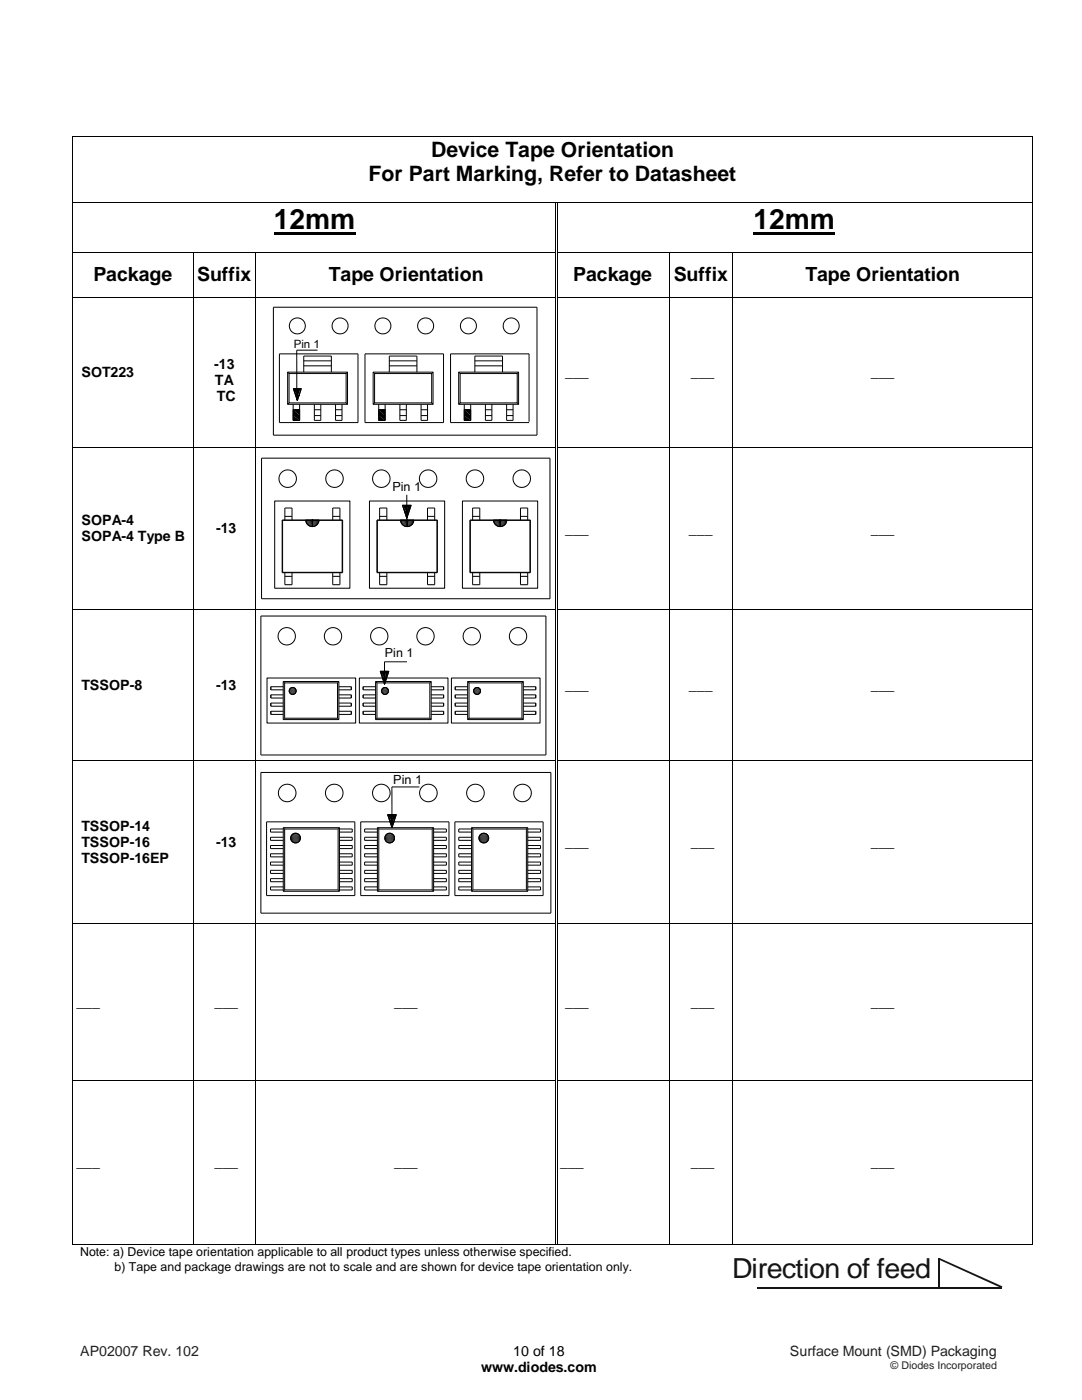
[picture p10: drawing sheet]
<svg xmlns="http://www.w3.org/2000/svg" width="216mm" height="279mm" viewBox="0 0 216 279" stroke-linecap="round" stroke-linejoin="round" font-family="sans-serif">
<g fill="#000">
<path d="M58.4 77.5l.8 1.3h-.3zM58.4 77.5h.8v1.3zM58.9 78.8l.3 .7h-.1zM58.9 78.8h.3v.7zM59.1 79.5h.1v.3zM59.2 77.5l.4 1.3h-.4zM59.2 77.5h.8l-.4 1.3zM59.2 79.5h.1l-.1 .3zM59.2 78.8l.1 .7h-.1zM59.2 78.8h.4l-.3 .7zM58.5 81.8l1.3 1.1h-1.3zM58.5 81.8h1.3v1.1z"/>
<path d="M58.5 82.9l1.3 1h-1.3zM58.5 82.9h1.3v1zM75.6 81.8l1.2 1.1h-1.2zM75.6 81.8h1.2v1.1zM75.6 82.9l1.2 1h-1.2zM75.6 82.9h1.2v1zM92.6 81.8l1.3 1.1h-1.3zM92.6 81.8h1.3v1.1zM92.6 82.9l1.3 1h-1.3zM92.6 82.9h1.3v1zM61 103.8l1.3 .2h-1.3zM61 103.8h1.3v.2z"/>
<path d="M61 104l1.3 .2h-1.2zM61 104h1.3v.2zM61.1 104.2l1.2 .2h-1.1zM61.1 104.2h1.2v.2zM61.2 104.4l1.1 .2h-1zM61.2 104.4h1.1v.2zM61.3 104.6l1 .2h-.8zM61.3 104.6h1v.2zM61.5 104.8l.8 .1zM61.5 104.8h.8v.1zM61.7 104.9l.6 .1zM61.9 105l.4 .1z"/>
<path d="M62.1 105.1h.2zM62.3 103.8l1.3 .2h-1.3zM62.3 103.8h1.3v.2zM62.3 104l1.3 .2h-1.3zM62.3 104h1.3v.2zM62.3 104.2l1.2 .2h-1.2zM62.3 104.2h1.3l-.1 .2zM62.3 104.4l1 .2h-1zM62.3 104.4h1.2l-.2 .2zM62.3 104.6l.9 .2h-.9zM62.3 104.6h1l-.1 .2zM62.3 104.8l.7 .1h-.7z"/>
<path d="M62.3 104.8h.9l-.2 .1zM62.3 104.9l.5 .1zM62.3 104.9h.7l-.2 .1zM62.3 105.1h.3zM62.3 105l.3 .1zM62.3 105h.5zM79.9 103.8l1.3 .2h-1.3zM79.9 103.8h1.3v.2zM79.9 104l1.3 .2h-1.2zM79.9 104h1.3v.2zM80 104.2l1.2 .2h-1.1zM80 104.2h1.2v.2z"/>
<path d="M80.1 104.4l1.1 .2h-1zM80.1 104.4h1.1v.2zM80.2 104.6l1 .2h-.8zM80.2 104.6h1v.2zM80.3 100.8l.9 1.5h-.4zM80.3 100.8h.9v1.5zM80.4 104.8l.8 .1zM80.4 104.8h.8v.1zM80.6 104.9l.6 .1zM80.8 105l.4 .1zM80.8 102.3l.4 .7h-.2zM80.8 102.3h.4v.7z"/>
<path d="M81 105.1h.2zM81 103h.2v.4zM81.2 100.8l.3 1.5h-.3zM81.2 100.8h.8l-.5 1.5zM81.2 103h.1l-.1 .4zM81.2 102.3l.1 .7h-.1zM81.2 102.3h.3l-.2 .7zM81.2 103.8l1.3 .2h-1.3zM81.2 103.8h1.4l-.1 .2zM81.2 104l1.3 .2h-1.3zM81.2 104h1.3v.2zM81.2 104.2l1.2 .2h-1.2z"/>
<path d="M81.2 104.2h1.3l-.1 .2zM81.2 104.4l1 .2h-1zM81.2 104.4h1.2l-.2 .2zM81.2 104.6l.9 .2h-.9zM81.2 104.6h1l-.1 .2zM81.2 104.8l.7 .1h-.7zM81.2 104.8h.9l-.2 .1zM81.2 104.9l.5 .1zM81.2 104.9h.7l-.2 .1zM81.2 105.1h.3zM81.2 105l.3 .1zM81.2 105h.5z"/>
<path d="M98.5 103.8l1.3 .2h-1.3zM98.5 103.8h1.3v.2zM98.5 104l1.3 .2h-1.2zM98.5 104h1.3v.2zM98.6 104.2l1.2 .2h-1.1zM98.6 104.2h1.2v.2zM98.7 104.4l1.1 .2h-1zM98.7 104.4h1.1v.2zM98.8 104.6l1 .2h-.8zM98.8 104.6h1v.2zM99 104.8l.8 .1zM99 104.8h.8v.1z"/>
<path d="M99.1 104.9l.7 .1zM99.3 105l.5 .1zM99.6 105.1h.2zM99.8 103.8l1.3 .2h-1.3zM99.8 103.8h1.3v.2zM99.8 104l1.2 .2h-1.2zM99.8 104h1.3l-.1 .2zM99.8 104.2l1.1 .2h-1.1zM99.8 104.2h1.2l-.1 .2zM99.8 104.4l1 .2h-1zM99.8 104.4h1.1l-.1 .2zM99.8 104.6l.8 .2h-.8z"/>
<path d="M99.8 104.6h1l-.2 .2zM99.8 104.8l.7 .1h-.7zM99.8 104.8h.8l-.1 .1zM99.8 104.9l.4 .1zM99.8 104.9h.7l-.3 .1zM99.8 105.1h.2zM99.8 105l.2 .1zM99.8 105h.4zM57.7 137.9l1.4 .1h-1.4zM57.7 137.9h1.4v.1zM57.7 137.8l1.4 .1h-1.4zM57.7 137.8h1.4v.1z"/>
<path d="M57.7 138l1.3 .1h-1.2zM57.7 138h1.4l-.1 .1zM57.8 137.6l1.3 .2h-1.4zM57.8 137.6h1.2l.1 .2zM57.8 138.1l1.2 .2h-1.2zM57.8 138.1h1.2v.2zM57.8 137.5l1.2 .1h-1.2zM57.8 137.5h1.2v.1zM57.8 138.3l1.1 .1zM57.8 138.3h1.2zM57.9 137.4l1.1 .1h-1.2zM57.9 137.4l1.1 .1z"/>
<path d="M57.9 138.4h.9zM57.9 138.4h1zM57.9 137.4h1zM58 137.3l.9 .1zM58 138.4l.7 .1zM58 138.4h.8zM58 137.3h.8zM58.1 137.3h.7zM58.1 138.5l.5 .1zM58.1 138.5h.6zM58.1 137.3h.6zM58.2 137.2l.5 .1z"/>
<path d="M58.2 138.6h.3zM58.2 138.6h.4zM58.2 137.2h.4zM58.3 137.2h.3zM75.9 134l.8 1.4h-.3zM75.9 134h.8v1.4zM76.1 137.9l1.4 .1h-1.4zM76.1 137.9h1.4v.1zM76.1 137.8l1.4 .1h-1.4zM76.1 137.8h1.4v.1zM76.1 138l1.4 .1h-1.3zM76.1 138h1.4v.1z"/>
<path d="M76.2 137.6l1.3 .2h-1.4zM76.2 137.6h1.3v.2zM76.2 138.1l1.2 .2h-1.2zM76.2 138.1h1.3l-.1 .2zM76.2 137.5l1.3 .1h-1.3zM76.2 137.5h1.2l.1 .1zM76.2 138.3l1.1 .1zM76.2 138.3h1.2zM76.3 137.4l1.1 .1h-1.2zM76.3 137.4l1.1 .1zM76.3 138.4h.9zM76.3 138.4h1z"/>
<path d="M76.4 135.4l.3 .8h-.1zM76.4 135.4h.3v.8zM76.3 137.4h1zM76.4 137.3l.9 .1zM76.4 138.4l.7 .1zM76.4 138.4h.8zM76.4 137.3h.8zM76.5 137.3h.7zM76.5 138.5l.5 .1zM76.5 138.5h.6zM76.6 136.2h.1v.3zM76.5 137.3h.6z"/>
<path d="M76.6 137.2l.5 .1zM76.6 138.6h.3zM76.6 138.6h.4zM76.7 134l.4 1.4h-.4zM76.7 134h.9l-.5 1.4zM76.7 136.2h.2l-.2 .3zM76.7 135.4l.2 .8h-.2zM76.7 135.4h.4l-.2 .8zM76.6 137.2h.4zM76.8 137.2h.2zM94.5 137.9l1.4 .1h-1.4zM94.5 137.9h1.4v.1z"/>
<path d="M94.5 137.8l1.4 .1h-1.4zM94.5 137.8h1.4v.1zM94.5 138l1.3 .1h-1.2zM94.5 138h1.4l-.1 .1zM94.6 137.6l1.3 .2h-1.4zM94.6 137.6h1.2l.1 .2zM94.6 138.1l1.2 .2h-1.2zM94.6 138.1h1.2v.2zM94.6 137.5l1.2 .1h-1.2zM94.6 137.5h1.2v.1zM94.6 138.3l1.1 .1zM94.6 138.3h1.2z"/>
<path d="M94.7 137.4l1.1 .1h-1.2zM94.7 137.4l1.1 .1zM94.7 138.4h.9zM94.7 138.4h1zM94.7 137.4h1zM94.8 137.3l.9 .1zM94.8 138.4l.7 .1zM94.8 138.4h.8zM94.8 137.3h.8zM94.9 137.3h.7zM94.9 138.5l.5 .1zM94.9 138.5h.6z"/>
<path d="M94.9 137.3h.6zM95 137.2l.5 .1zM95 138.6h.3zM95 138.6h.4zM95 137.2h.4zM95.1 137.2h.3zM58 167.3l1.9 .1h-1.9zM58 167.3h1.9v.1zM58 167.1l1.9 .2h-1.9zM58 167.1h1.9v.2zM58 167.4l1.9 .2h-1.8zM58 167.4h1.9v.2z"/>
<path d="M58.1 166.9l1.8 .2h-1.9zM58.1 166.9h1.8v.2zM58.1 167.6l1.7 .2h-1.7zM58.1 167.6h1.8l-.1 .2zM58.1 166.7l1.8 .2h-1.8zM58.1 166.7h1.7l.1 .2zM58.1 167.8l1.6 .1h-1.4zM58.1 167.8h1.7l-.1 .1zM58.3 166.6l1.5 .1h-1.7zM58.3 166.6h1.4l.1 .1zM58.3 167.9l1.3 .1h-1.2zM58.3 167.9h1.4l-.1 .1z"/>
<path d="M58.3 166.6l.1-.1 1.3 .1zM58.4 166.5h1.2l.1 .1zM58.4 168l1 .1zM58.4 168h1.2l-.2 .1zM58.4 166.5h1.2zM58.5 166.4l1.1 .1zM58.5 168.1l.7 .1zM58.5 168.1h.9zM58.5 166.4h.9zM58.7 166.3l.7 .1zM58.7 168.2h.4zM58.7 168.2h.5z"/>
<path d="M58.7 166.3h.5zM58.9 166.3h.3zM76.8 167.3l1.9 .1h-1.9zM76.8 167.3h1.9v.1zM76.8 167.1l1.9 .2h-1.9zM76.8 167.1h1.9v.2zM76.8 167.4l1.9 .2h-1.9zM76.8 167.4h1.9v.2zM76.8 166.9l1.9 .2h-1.9zM76.8 166.9h1.9v.2zM76.8 167.6l1.8 .2h-1.7zM76.8 167.6h1.9l-.1 .2z"/>
<path d="M76.9 166.7l1.8 .2h-1.9zM76.9 166.7h1.7l.1 .2zM76.9 167.8l1.6 .1h-1.5zM76.9 167.8h1.7l-.1 .1zM77 166.6l1.6 .1h-1.7zM77 166.6h1.5l.1 .1zM77 167.9l1.3 .1h-1.1zM77 167.9h1.5l-.2 .1zM77 166.6l.2-.1 1.3 .1zM77.2 166.5h1.1l.2 .1zM77.2 168l1 .1zM77.2 168h1.1l-.1 .1z"/>
<path d="M77.2 166.5h1.1zM77.3 166.4l1 .1zM77.3 168.1l.7 .1zM77.3 168.1h.9zM77.4 162.6l.8 1.5h-.4zM77.4 162.6h.8v1.5zM77.3 166.4h.9zM77.5 166.3l.7 .1zM77.5 168.2h.3zM77.5 168.2h.5zM77.5 166.3h.5zM77.7 166.3h.3z"/>
<path d="M77.8 164.1l.4 .7h-.1zM77.8 164.1h.4v.7zM78.1 164.8h.1v.4zM78.2 162.6l.4 1.5h-.4zM78.2 162.6h.9l-.5 1.5zM78.2 164.8h.1l-.1 .4zM78.2 164.1l.1 .7h-.1zM78.2 164.1h.4l-.3 .7zM95.6 167.3l1.9 .1h-1.9zM95.6 167.3h1.9v.1zM95.6 167.1l1.9 .2h-1.9zM95.6 167.1h1.9v.2z"/>
<path d="M95.6 167.4l1.8 .2h-1.8zM95.6 167.4h1.9l-.1 .2zM95.6 166.9l1.9 .2h-1.9zM95.6 166.9h1.8l.1 .2zM95.6 167.6l1.8 .2h-1.7zM95.6 167.6h1.8v.2zM95.7 166.7l1.7 .2h-1.8zM95.7 166.7h1.7v.2zM95.7 167.8l1.5 .1h-1.4zM95.7 167.8h1.7l-.2 .1zM95.8 166.6l1.6 .1h-1.7zM95.8 166.6h1.4l.2 .1z"/>
<path d="M95.8 167.9l1.3 .1h-1.1zM95.8 167.9h1.4l-.1 .1zM95.8 166.6l.2-.1 1.2 .1zM96 166.5h1.1l.1 .1zM96 168l1 .1zM96 168h1.1l-.1 .1zM96 166.5h1.1zM96.1 166.4l1 .1zM96.1 168.1l.7 .1zM96.1 168.1h.9zM96.1 166.4h.9zM96.3 166.3l.7 .1z"/>
<path d="M96.3 168.2h.3zM96.3 168.2h.5zM96.3 166.3h.5zM96.4 166.3h.4z"/>
<path d="M14.4 27.2h.2v.1h-.2z" fill-rule="evenodd"/>
<path d="M14.4 27.2h.2v.1h-.2z" fill-rule="evenodd"/>
<path d="M206 27.2h.2v.1h-.2z" fill-rule="evenodd"/>
<path d="M206 27.2h.2v.1h-.2z" fill-rule="evenodd"/>
<path d="M14.4 40.4h.2v.1h-.2z" fill-rule="evenodd"/>
<path d="M14.4 50.3h.2v.1h-.2z" fill-rule="evenodd"/>
<path d="M14.4 59.2h.2v.2h-.2z" fill-rule="evenodd"/>
<path d="M38.4 50.3h.2v.1h-.2z" fill-rule="evenodd"/>
<path d="M38.4 59.2h.2v.2h-.2z" fill-rule="evenodd"/>
<path d="M50.9 50.3h.2v.1h-.2z" fill-rule="evenodd"/>
<path d="M50.9 59.2h.2v.2h-.2z" fill-rule="evenodd"/>
<path d="M54.6 46.3h16.3v.6h-16.3z" fill-rule="evenodd"/>
<path d="M110.8 40.4h.2v.1h-.2z" fill-rule="evenodd"/>
<path d="M110.8 50.3h.2v.1h-.2z" fill-rule="evenodd"/>
<path d="M110.8 59.2h.2v.2h-.2z" fill-rule="evenodd"/>
<path d="M111.1 50.3h.2v.1h-.2z" fill-rule="evenodd"/>
<path d="M111.1 59.2h.2v.2h-.2z" fill-rule="evenodd"/>
<path d="M133.4 50.3h.2v.1h-.2z" fill-rule="evenodd"/>
<path d="M133.4 59.2h.2v.2h-.2z" fill-rule="evenodd"/>
<path d="M146.1 50.3h.2v.1h-.2z" fill-rule="evenodd"/>
<path d="M146.1 59.2h.2v.2h-.2z" fill-rule="evenodd"/>
<path d="M150.4 46.3h16.3v.6h-16.3z" fill-rule="evenodd"/>
<path d="M206 40.4h.2v.1h-.2z" fill-rule="evenodd"/>
<path d="M206 50.3h.2v.1h-.2z" fill-rule="evenodd"/>
<path d="M206 59.2h.2v.2h-.2z" fill-rule="evenodd"/>
<path d="M14.4 89.2h.2v.2h-.2z" fill-rule="evenodd"/>
<path d="M38.4 89.2h.2v.2h-.2z" fill-rule="evenodd"/>
<path d="M50.9 89.2h.2v.2h-.2z" fill-rule="evenodd"/>
<path d="M110.8 89.2h.2v.2h-.2z" fill-rule="evenodd"/>
<path d="M111.1 89.2h.2v.2h-.2z" fill-rule="evenodd"/>
<path d="M133.4 89.2h.2v.2h-.2z" fill-rule="evenodd"/>
<path d="M146.1 89.2h.2v.2h-.2z" fill-rule="evenodd"/>
<path d="M206 89.2h.2v.2h-.2z" fill-rule="evenodd"/>
<path d="M14.4 121.6h.2v.2h-.2z" fill-rule="evenodd"/>
<path d="M38.4 121.6h.2v.2h-.2z" fill-rule="evenodd"/>
<path d="M50.9 121.6h.2v.2h-.2z" fill-rule="evenodd"/>
<path d="M110.8 121.6h.2v.2h-.2z" fill-rule="evenodd"/>
<path d="M111.1 121.6h.2v.2h-.2z" fill-rule="evenodd"/>
<path d="M133.4 121.6h.2v.2h-.2z" fill-rule="evenodd"/>
<path d="M146.1 121.6h.2v.2h-.2z" fill-rule="evenodd"/>
<path d="M206 121.6h.2v.2h-.2z" fill-rule="evenodd"/>
<path d="M14.4 151.8h.2v.2h-.2z" fill-rule="evenodd"/>
<path d="M38.4 151.8h.2v.2h-.2z" fill-rule="evenodd"/>
<path d="M50.9 151.8h.2v.2h-.2z" fill-rule="evenodd"/>
<path d="M110.8 151.8h.2v.2h-.2z" fill-rule="evenodd"/>
<path d="M111.1 151.8h.2v.2h-.2z" fill-rule="evenodd"/>
<path d="M133.4 151.8h.2v.2h-.2z" fill-rule="evenodd"/>
<path d="M146.1 151.8h.2v.2h-.2z" fill-rule="evenodd"/>
<path d="M206 151.8h.2v.2h-.2z" fill-rule="evenodd"/>
<path d="M14.4 184.3h.2v.2h-.2z" fill-rule="evenodd"/>
<path d="M38.4 184.3h.2v.2h-.2z" fill-rule="evenodd"/>
<path d="M50.9 184.3h.2v.2h-.2z" fill-rule="evenodd"/>
<path d="M110.8 184.3h.2v.2h-.2z" fill-rule="evenodd"/>
<path d="M111.1 184.3h.2v.2h-.2z" fill-rule="evenodd"/>
<path d="M133.4 184.3h.2v.2h-.2z" fill-rule="evenodd"/>
<path d="M146.1 184.3h.2v.2h-.2z" fill-rule="evenodd"/>
<path d="M206 184.3h.2v.2h-.2z" fill-rule="evenodd"/>
<path d="M14.4 215.5h.2v.1h-.2z" fill-rule="evenodd"/>
<path d="M38.4 215.5h.2v.1h-.2z" fill-rule="evenodd"/>
<path d="M50.9 215.5h.2v.1h-.2z" fill-rule="evenodd"/>
<path d="M110.8 215.5h.2v.1h-.2z" fill-rule="evenodd"/>
<path d="M111.1 215.5h.2v.1h-.2z" fill-rule="evenodd"/>
<path d="M133.4 215.5h.2v.1h-.2z" fill-rule="evenodd"/>
<path d="M146.1 215.5h.2v.1h-.2z" fill-rule="evenodd"/>
<path d="M206 215.5h.2v.1h-.2z" fill-rule="evenodd"/>
<path d="M14.4 248.3h.2v.1h-.2z" fill-rule="evenodd"/>
<path d="M14.4 248.3h.2v.1h-.2z" fill-rule="evenodd"/>
<path d="M38.4 248.3h.2v.1h-.2z" fill-rule="evenodd"/>
<path d="M50.9 248.3h.2v.1h-.2z" fill-rule="evenodd"/>
<path d="M110.8 248.3h.2v.1h-.2z" fill-rule="evenodd"/>
<path d="M133.4 248.3h.2v.1h-.2z" fill-rule="evenodd"/>
<path d="M146.1 248.3h.2v.1h-.2z" fill-rule="evenodd"/>
<path d="M206 248.3h.2v.1h-.2z" fill-rule="evenodd"/>
<path d="M206 248.3h.2v.1h-.2z" fill-rule="evenodd"/>
</g>
<g fill="none" stroke="#000" stroke-width=".2">
<path d="M14.5 27.3v13.1M14.6 27.3h191.4M206.1 27.3v13.1M14.5 40.5v9.8M14.5 50.4v8.8M14.5 59.4v29.8M14.6 40.4h96.2M14.6 50.3h23.8M14.6 59.3h23.8M38.5 50.4v8.8M38.5 59.4v29.8M38.6 50.3h12.3"/>
<path d="M38.6 59.3h12.3M51 50.4v8.8M51 59.4v29.8M51.1 50.3h59.7M51.1 59.3h59.7M110.9 40.5v9.8M110.9 50.4v8.8M110.9 59.4v29.8M111 40.4h95M111.2 40.5v9.8M111.2 50.4v8.8M111.2 59.4v29.8"/>
<path d="M111.3 50.3h22.1M111.3 59.3h22.1M133.5 50.4v8.8M133.5 59.4v29.8M133.6 50.3h12.5M133.6 59.3h12.5M146.2 50.4v8.8M146.2 59.4v29.8M146.3 50.3h59.7M146.3 59.3h59.7M206.1 40.5v9.8M206.1 50.4v8.8"/>
<path d="M206.1 59.4v29.8M54.6 61.3h52.6v25.5h-52.6zM55.8 70.6h15.6v13.7h-15.6zM57.4 74.3h11.9v6.4h-11.9zM57.4 74.3l.3 .3M57.7 74.6h11.4v5.8h-11.4zM58.6 77.6h.7v1.3h-.3zM58.6 77.6h1.5l-.8 2.3zM59 78.9h.3v.7h-.1zM59.2 79.6h.1v.3zM59.3 79.6h.1l-.1 .3zM59.3 77.6h.8l-.7 2h-.1v-.7h.4h-.4z"/>
<path d="M60.6 73h5.5M60.6 72h5.5M60.6 74.3v-3.2h5.5v3.2M63.4 69.9h-4.2v9.9M69.3 74.3l-.2 .3M72.8 70.6h15.7v13.7h-15.7zM74.5 74.3h11.9v6.4h-11.9zM74.5 74.3l.2 .3M74.7 74.6h11.4v5.8h-11.4zM77.7 73h5.5M77.7 72h5.5M77.7 74.3v-3.2h5.5v3.2"/>
<path d="M86.4 74.3l-.3 .3M91.5 74.3h12v6.4h-12zM91.5 74.3l.3 .3M91.8 74.6h11.4v5.8h-11.4zM94.7 73h5.6M94.7 72h5.6M94.7 74.3v-3.2h5.6v3.2M103.5 74.3l-.3 .3M14.5 89.4v32.2M14.6 89.3h23.8M38.5 89.4v32.2M38.6 89.3h12.3"/>
<path d="M51 89.4v32.2M51.1 89.3h59.7M52.2 91.4h57.5v28.1h-57.5zM54.8 100h15v17.4h-15zM57.7 80.4l-.3 .3M58.5 81.8h1.3v1.1h-1.3zM58.5 82.9h1.3v1h-1.3zM58.5 82.9h1.3M58.5 81.8h1.3M58.5 80.7v3.2h1.3v-3.2M62.7 82.9h1.3M62.7 81.8h1.3"/>
<path d="M62.7 80.7v3.2h1.3v-3.2M67 82.9h1.2M67 81.8h1.2M67 80.7v3.2h1.2v-3.2M69.1 80.4l.2 .3M73.7 100h15v17.4h-15zM74.7 80.4l-.2 .3M75.6 81.8h1.2v1.1h-1.2zM75.6 82.9h1.2v1h-1.2zM75.6 82.9h1.2M75.6 81.8h1.2M75.6 80.7v3.2h1.2v-3.2"/>
<path d="M79.8 82.9h1.3M79.8 81.8h1.3M79.8 80.7v3.2h1.3v-3.2M81.2 98.7v4.7M84 82.9h1.3M84 81.8h1.3M84 80.7v3.2h1.3v-3.2M86.1 80.4l.3 .3M91.8 80.4l-.3 .3M92.3 100h15v17.4h-15zM92.6 81.8h1.3v1.1h-1.3zM92.6 82.9h1.3v1h-1.3z"/>
<path d="M92.6 82.9h1.3M92.6 81.8h1.3M92.6 80.7v3.2h1.3v-3.2M96.9 82.9h1.2M96.9 81.8h1.2M96.9 80.7v3.2h1.2v-3.2M101.1 82.9h1.3M101.1 81.8h1.3M101.1 80.7v3.2h1.3v-3.2M103.2 80.4l.3 .3M105.6 84.2v-13.6h-15.7v13.7h15.7M110.9 89.4v32.2"/>
<path d="M111.2 89.4v32.2M111.3 89.3h22.1M133.5 89.4v32.2M133.6 89.3h12.5M146.2 89.4v32.2M146.3 89.3h59.7M206.1 89.4v32.2M56.3 103.8h12.1v10.5h-12.1zM56.4 103.9h11.9v10.3h-11.9zM56.8 114.3v2.4h1.5v-2.4M56.8 103.8v-2.4h1.5v2.4M56.8 103.1h1.5"/>
<path d="M56.8 115h1.5M61 103.8h2.6a1.3 1.3 0 0 1-1.3 1.3v-1.3v1.3a1.31 1.31 0 0 1-1.3-1.3zM61 103.8a1.31 1.31 0 0 0 1.3 1.3 1.31 1.31 0 0 0 1.3-1.3M66.4 114.3v2.4h1.4v-2.4M66.4 103.8v-2.4h1.4v2.4M66.4 103.1h1.4M66.4 115h1.4M75.2 103.8h12.1v10.5h-12.1zM75.3 103.9h11.9v10.3h-11.9zM75.8 114.3v2.4h1.4v-2.4M75.8 103.8v-2.4h1.4v2.4M75.8 103.1h1.4"/>
<path d="M75.8 115h1.4M79.9 103.8h2.7a1.32 1.32 0 0 1-1.4 1.3v-1.3v1.3a1.31 1.31 0 0 1-1.3-1.3zM79.9 103.8a1.31 1.31 0 0 0 1.3 1.3 1.31 1.31 0 0 0 1.4-1.3M80.3 100.8h.9v1.5h-.4zM80.3 100.8h1.7l-.8 2.6zM80.8 102.3h.4v.7h-.2zM81 103h.2v.4zM81.2 103h.1l-.1 .4zM81.2 100.8h.8l-.7 2.2h-.1v-.7h.3h-.3zM85.3 103.8v-2.4h1.4v2.4M85.3 114.3v2.4h1.4v-2.4M85.3 103.1h1.4"/>
<path d="M85.3 115h1.4M93.8 103.8h12v10.5h-12zM93.9 103.9h11.8v10.3h-11.8zM94.3 114.3v2.4h1.4v-2.4M94.3 103.8v-2.4h1.4v2.4M94.3 103.1h1.4M94.3 115h1.4M98.5 103.8h2.6a1.3 1.3 0 0 1-1.3 1.3v-1.3v1.3a1.32 1.32 0 0 1-1.3-1.3zM98.5 103.8a1.31 1.31 0 0 0 1.3 1.3 1.31 1.31 0 0 0 1.3-1.3M103.9 114.3v2.4h1.4v-2.4M103.9 103.8v-2.4h1.4v2.4M103.9 103.1h1.4"/>
<path d="M103.9 115h1.4M14.5 121.8v30M14.6 121.7h23.8M38.5 121.8v30M38.6 121.7h12.3M51 121.8v30M51.1 121.7h59.7M52.1 122.9h56.8v27.8h-56.8zM53.3 135.3h17.7v9h-17.7zM56.5 137h-2.5v.7h2.5M56.5 138.7h-2.5v.6h2.5M56.5 136h11.1"/>
<path d="M56.5 136v7.6M56.5 136l.3 .3M56.8 136.3v7M56.8 136.3h10.5M67.3 136.3v7M67.6 137h2.5v.7h-2.5M67.6 138.7h2.5v.6h-2.5M67.6 136v7.6M67.6 136l-.3 .3M71.7 135.3h17.7v9h-17.7zM74.9 137h-2.4v.7h2.4M74.9 138.7h-2.4v.6h2.4"/>
<path d="M74.9 136h11.1M74.9 136v7.6M74.9 136l.3 .3M75.2 136.3v7M75.2 136.3h10.6M75.9 134h.8v1.4h-.3zM75.9 134h1.7l-.9 2.5zM76.4 135.4h.3v.8h-.1zM76.6 136.2h.1v.3zM76.7 136.2h.2l-.2 .3zM76.7 134h.9l-.7 2.2h-.2v-.8h.4h-.4zM81.2 132.1h-4.5v4.4"/>
<path d="M85.8 136.3v7M86 137h2.5v.7h-2.5M86 138.7h2.5v.6h-2.5M86 136v7.6M86 136l-.2 .3M90.1 135.3h17.7v9h-17.7zM93.3 137h-2.5v.7h2.5M93.3 138.7h-2.5v.6h2.5M93.3 136h11.1M93.3 136v7.6M93.3 136l.3 .3M93.6 136.3h10.5"/>
<path d="M93.6 136.3v7M104.1 136.3v7M104.4 137h2.5v.7h-2.5M104.4 138.7h2.5v.6h-2.5M104.4 136v7.6M104.4 136l-.3 .3M110.9 121.8v30M111.2 121.8v30M111.3 121.7h22.1M133.5 121.8v30M133.6 121.7h12.5M146.2 121.8v30"/>
<path d="M146.3 121.7h59.7M206.1 121.8v30M14.5 152v32.3M14.6 151.9h23.8M38.5 152v32.3M38.6 151.9h12.3M51 152v32.3M51.1 151.9h59.7M52.1 154.2h57.8v28h-57.8zM56.5 141.9h-2.5v.7h2.5M56.5 140.3h-2.5v.6h2.5M56.5 143.6h11.1"/>
<path d="M56.8 143.3h10.5M56.8 143.3l-.3 .3M67.3 143.3l.3 .3M67.6 141.9h2.5v.7h-2.5M67.6 140.3h2.5v.6h-2.5M74.9 141.9h-2.4v.7h2.4M74.9 140.3h-2.4v.6h2.4M74.9 143.6h11.1M75.2 143.3h10.6M75.2 143.3l-.3 .3M83.7 157h-5.5v8.2M85.8 143.3l.2 .3"/>
<path d="M86 140.3h2.5v.6h-2.5M86 141.9h2.5v.7h-2.5M93.3 141.9h-2.5v.7h2.5M93.3 140.3h-2.5v.6h2.5M93.3 143.6h11.1M93.6 143.3h10.5M93.6 143.3l-.3 .3M104.1 143.3l.3 .3M104.4 140.3h2.5v.6h-2.5M104.4 141.9h2.5v.7h-2.5M110.9 152v32.3M111.2 152v32.3"/>
<path d="M111.3 151.9h22.1M133.5 152v32.3M133.6 151.9h12.5M146.2 152v32.3M146.3 151.9h59.7M206.1 152v32.3M53.2 164h17.6v14.7h-17.6zM56.5 165.2v12.7M56.5 177.9h11.2M56.5 165.2h11.2M56.5 165.4h-2.5v.7h2.5M56.5 167.1h-2.5v.6h2.5"/>
<path d="M56.5 168.7h-2.5v.7h2.5M56.5 170.4h-2.5v.6h2.5M56.5 172h-2.5v.7h2.5M56.5 173.7h-2.5v.6h2.5M56.5 175.3h-2.5v.7h2.5M56.5 177h-2.5v.6h2.5M56.5 165.2l.3 .2M56.8 165.4v12.2M56.8 165.4h10.7M56.8 177.6h10.7M56.8 177.6l-.3 .3M67.5 165.4v12.2"/>
<path d="M67.5 177.6l.2 .3M67.7 165.4h2.6v.7h-2.6M67.7 167.1h2.6v.6h-2.6M67.7 168.7h2.6v.7h-2.6M67.7 170.4h2.6v.6h-2.6M67.7 172h2.6v.7h-2.6M67.7 173.7h2.6v.6h-2.6M67.7 175.3h2.6v.7h-2.6M67.7 177h2.6v.6h-2.6M67.7 165.2v12.7M67.7 165.2l-.2 .2M72 164h17.6v14.7h-17.6z"/>
<path d="M75.3 177.9h11.2M75.3 165.2h11.2M75.3 165.4h-2.5v.7h2.5M75.3 167.1h-2.5v.6h2.5M75.3 168.7h-2.5v.7h2.5M75.3 170.4h-2.5v.6h2.5M75.3 172h-2.5v.7h2.5M75.3 173.7h-2.5v.6h2.5M75.3 175.3h-2.5v.7h2.5M75.3 177h-2.5v.6h2.5M75.3 165.2v12.7M75.3 165.2l.3 .2"/>
<path d="M75.6 165.4v12.2M75.6 165.4h10.6M75.6 177.6h10.6M75.6 177.6l-.3 .3M77.4 162.6h.8v1.5h-.4zM77.4 162.6h1.7l-.9 2.6zM77.8 164.1h.4v.7h-.1zM78.1 164.8h.1v.4zM78.2 164.8h.1l-.1 .4zM78.2 162.6h.9l-.8 2.2h-.1v-.7h.4h-.4zM86.2 165.4v12.2M86.2 177.6l.3 .3"/>
<path d="M86.5 165.4h2.6v.7h-2.6M86.5 167.1h2.6v.6h-2.6M86.5 168.7h2.6v.7h-2.6M86.5 170.4h2.6v.6h-2.6M86.5 172h2.6v.7h-2.6M86.5 173.7h2.6v.6h-2.6M86.5 175.3h2.6v.7h-2.6M86.5 177h2.6v.6h-2.6M86.5 165.2v12.7M86.5 165.2l-.3 .2M90.8 164h17.6v14.7h-17.6zM94.1 177.9h11.2"/>
<path d="M94.1 165.2h11.2M94.1 165.4h-2.6v.7h2.6M94.1 167.1h-2.6v.6h2.6M94.1 168.7h-2.6v.7h2.6M94.1 170.4h-2.6v.6h2.6M94.1 172h-2.6v.7h2.6M94.1 173.7h-2.6v.6h2.6M94.1 175.3h-2.6v.7h2.6M94.1 177h-2.6v.6h2.6M94.1 165.2v12.7M94.1 165.2l.3 .2M94.4 165.4h10.6"/>
<path d="M94.4 177.6h10.6M94.4 165.4v12.2M94.4 177.6l-.3 .3M105 165.4v12.2M105 177.6l.3 .3M105.3 165.2v12.7M105.3 165.4h2.6v.7h-2.6M105.3 167.1h2.6v.6h-2.6M105.3 168.7h2.6v.7h-2.6M105.3 170.4h2.6v.6h-2.6M105.3 172h2.6v.7h-2.6M105.3 173.7h2.6v.6h-2.6"/>
<path d="M105.3 175.3h2.6v.7h-2.6M105.3 177h2.6v.6h-2.6M105.3 165.2l-.3 .2M14.5 184.5v31M14.6 184.4h23.8M38.5 184.5v31M38.6 184.4h12.3M51 184.5v31M51.1 184.4h59.7M110.9 184.5v31M111.2 184.5v31M111.3 184.4h22.1"/>
<path d="M133.5 184.5v31M133.6 184.4h12.5M146.2 184.5v31M146.3 184.4h59.7M206.1 184.5v31M14.5 215.6v32.7M14.6 215.6h23.8M38.5 215.6v32.7M38.6 215.6h12.3M51 215.6v32.7M51.1 215.6h59.7M110.9 215.6v32.7"/>
<path d="M111.2 215.6v32.7M111.3 215.6h22.1M133.5 215.6v32.7M133.6 215.6h12.5M146.2 215.6v32.7M146.3 215.6h59.7M206.1 215.6v32.7M14.6 248.4h23.8M38.6 248.4h12.3M51.1 248.4h59.7M111 248.4h22.4M133.6 248.4h12.5"/>
<path d="M146.3 248.4h59.7"/>
<circle cx="59.3" cy="65" r="1.6"/>
<circle cx="67.9" cy="65" r="1.6"/>
<circle cx="76.4" cy="65" r="1.6"/>
<circle cx="84.9" cy="65" r="1.6"/>
<circle cx="93.5" cy="65" r="1.6"/>
<circle cx="102" cy="65" r="1.6"/>
<circle cx="57.4" cy="95.5" r="1.75"/>
<circle cx="66.7" cy="95.5" r="1.75"/>
<circle cx="76.1" cy="95.5" r="1.75"/>
<circle cx="85.4" cy="95.5" r="1.75"/>
<circle cx="94.8" cy="95.5" r="1.75"/>
<circle cx="104.1" cy="95.5" r="1.75"/>
<circle cx="57.2" cy="127" r="1.73"/>
<circle cx="58.4" cy="137.9" r=".69"/>
<circle cx="66.4" cy="127" r="1.73"/>
<circle cx="75.7" cy="127" r="1.73"/>
<circle cx="76.8" cy="137.9" r=".69"/>
<circle cx="84.9" cy="127" r="1.73"/>
<circle cx="94.1" cy="127" r="1.73"/>
<circle cx="95.2" cy="137.9" r=".69"/>
<circle cx="103.4" cy="127" r="1.73"/>
<circle cx="57.3" cy="158.3" r="1.76"/>
<circle cx="66.7" cy="158.3" r="1.76"/>
<circle cx="76.1" cy="158.3" r="1.76"/>
<circle cx="85.5" cy="158.3" r="1.76"/>
<circle cx="94.9" cy="158.3" r="1.76"/>
<circle cx="104.3" cy="158.3" r="1.76"/>
<circle cx="59" cy="167.3" r=".97"/>
<circle cx="77.8" cy="167.3" r=".96"/>
<circle cx="96.5" cy="167.3" r=".97"/>
</g>
<path d="M151.1 257h48.8" fill="none" stroke="#131516" stroke-width=".34"/>
<path d="M187.4 251l12.6 5.7-.2 .4-12.5-5.7z" fill="#131516"/>
<path d="M187.4 251.1v6" fill="none" stroke="#131516" stroke-width=".33"/>
<g font-size="5.6">
<text x="54.6" y="45.7">12mm</text>
<text x="150.4" y="45.7">12mm</text>
</g>
<text font-size="5.5" fill="#131516" x="146.1" y="255.1">Direction of feed</text>
<g font-size="4.2">
<text x="86" y="31.2">Device Tape Orientation</text>
<text x="73.6" y="36.1">For Part Marking, Refer to Datasheet</text>
</g>
<g font-size="3.9">
<text x="18.6" y="56.1">Package</text>
<text x="39.3" y="56.1">Suffix</text>
<text x="65.6" y="56.1">Tape Orientation</text>
<text x="114.4" y="56.1">Package</text>
<text x="134.4" y="56.1">Suffix</text>
<text x="160.7" y="56.1">Tape Orientation</text>
</g>
<g font-size="2.8">
<text x="16.3" y="75.2">SOT223</text>
<text x="42.8" y="73.6">-13</text>
<text x="42.9" y="76.8">TA</text>
<text x="112.8" y="75.2">___</text>
<text x="137.9" y="75.2">___</text>
<text x="173.8" y="75.2">___</text>
<text x="43.3" y="80.1">TC</text>
<text x="16.3" y="104.8">SOPA-4</text>
<text x="43.1" y="106.4">-13</text>
<text x="112.8" y="106.5">___</text>
<text x="137.5" y="106.5">___</text>
<text x="173.8" y="106.5">___</text>
<text x="16.3" y="108.1">SOPA-4 Type B</text>
<text x="16.3" y="137.7">TSSOP-8</text>
<text x="43.1" y="137.7">-13</text>
<text x="112.8" y="137.8">___</text>
<text x="137.5" y="137.8">___</text>
<text x="173.8" y="137.8">___</text>
<text x="16.3" y="165.8">TSSOP-14</text>
<text x="16.3" y="169.1">TSSOP-16</text>
<text x="16.3" y="172.3">TSSOP-16EP</text>
<text x="43.1" y="169.1">-13</text>
<text x="112.8" y="169.1">___</text>
<text x="137.9" y="169.1">___</text>
<text x="173.8" y="169.1">___</text>
<text x="15.2" y="200.9">___</text>
<text x="42.8" y="200.9">___</text>
<text x="78.7" y="200.9">___</text>
<text x="112.8" y="200.9">___</text>
<text x="137.9" y="200.9">___</text>
<text x="173.8" y="200.9">___</text>
<text x="15.2" y="232.9">___</text>
<text x="42.8" y="232.9">___</text>
<text x="78.7" y="232.9">___</text>
<text x="111.8" y="232.9">___</text>
<text x="137.9" y="232.9">___</text>
<text x="173.8" y="232.9">___</text>
<text x="96" y="273.8">www.diodes.com</text>
<text x="102.4" y="270.7">10 of 18</text>
</g>
<g font-size="2.8" fill="#231f20">
<text x="16" y="270.7">AP02007 Rev. 102</text>
<text x="157.6" y="270.7">Surface Mount (SMD) Packaging</text>
</g>
<g font-size="2.5">
<text x="78.3" y="98">Pin 1</text>
<text x="76.8" y="131.1">Pin 1</text>
<text x="78.5" y="156.5">Pin 1</text>
<text x="16" y="250.7">Note: a) Device tape orientation applicable to all product types unless otherwise specified.</text>
<text x="22.9" y="253.6">b) Tape and package drawings are not to scale and are shown for device tape orientation only.</text>
</g>
<text font-size="2.3" x="58.6" y="69.4">Pin 1</text>
<text font-size="2.1" fill="#231f20" x="177.7" y="273.3">© Diodes Incorporated</text>
</svg>
